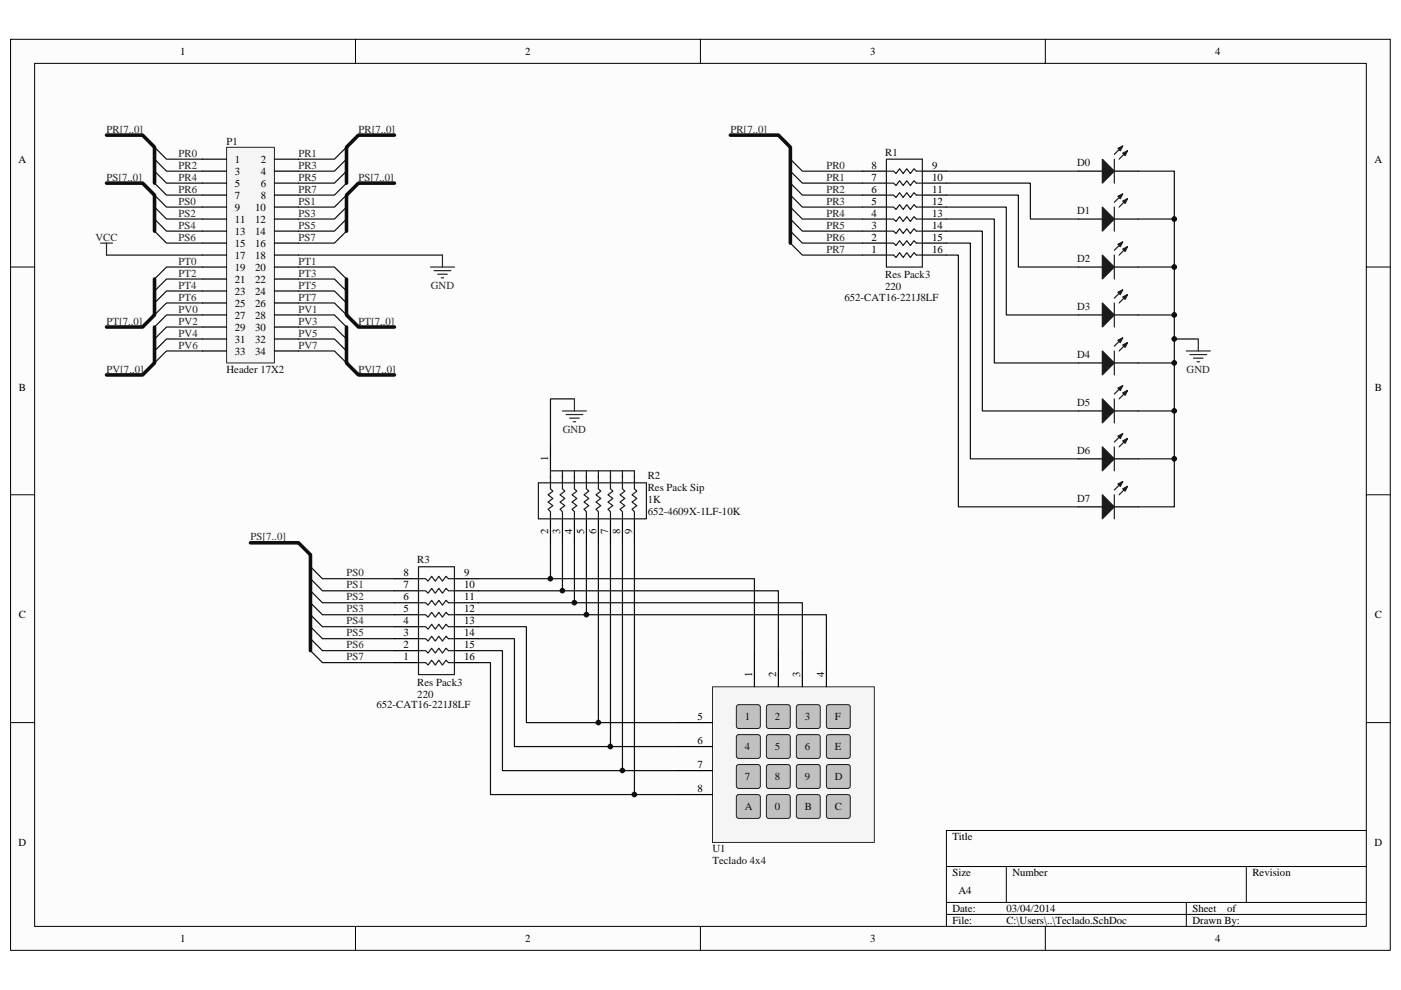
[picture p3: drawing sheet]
<svg xmlns="http://www.w3.org/2000/svg" width="297mm" height="210mm" viewBox="0 0 297 210" stroke-linecap="round" stroke-linejoin="round" font-family="sans-serif">
<path d="M2.3 8.4h292.5v193.2h-292.5z" fill="#fcfcfc"/>
<path d="M2.2 8.3h292.6v193.3h-292.6z" fill="none" stroke="#000" stroke-width=".21"/>
<path d="M7.4 13.5h282.3v183h-282.3z" fill="#fcfcfc"/>
<g fill="none" stroke="#000" stroke-width=".21">
<path d="M7.3 13.4h282.4v183.1h-282.4zM75.4 8.3v5.1M148.5 8.3v5.1M221.6 8.3v5.1M2.2 56.6h5.1M289.7 56.6h5.1M2.2 104.9h5.1M289.7 104.9h5.1M2.2 153.3h5.1M289.7 153.3h5.1M289.7 176.1h-89v20.4M75.4 196.5v5.1"/>
<path d="M148.5 196.5v5.1M200.7 183.8h89M200.7 191.4h89M200.7 194h89M213.4 183.8v7.6M221.6 196.5v5.1M251.5 191.4v5.1M264.2 183.8v7.6"/>
</g>
<path d="M151.1 145.7h34.3v33h-34.3z" fill="#f5f5f5"/>
<path d="M151.1 145.7h34.3v33h-34.3z" fill="none" stroke="#262626" stroke-width=".21"/>
<g fill="#c0c0c0" stroke="#1c1c1c" stroke-width=".21">
<path d="M175.3 149.7l.4-.2h4.3l.3 .5-.1 4.3-.4 .2-4.3-.1-.3-.4z" fill-rule="evenodd"/>
<path d="M175.3 156.1l.4-.3 4.3 .1 .3 .4-.1 4.3-.4 .3-4.3-.1-.3-.4z" fill-rule="evenodd"/>
<path d="M175.3 162.4l.4-.2h4.3l.3 .5-.1 4.3-.4 .2h-4.3l-.3-.5z" fill-rule="evenodd"/>
<path d="M175.3 168.8l.4-.3 4.3 .1 .3 .4-.1 4.3-.4 .3-4.3-.1-.3-.4z" fill-rule="evenodd"/>
<path d="M168.9 168.8l.5-.3 4.3 .1 .2 .4-.1 4.3-.4 .3-4.3-.1-.3-.4z" fill-rule="evenodd"/>
<path d="M168.9 162.4l.5-.2h4.3l.2 .5-.1 4.3-.4 .2h-4.3l-.3-.5z" fill-rule="evenodd"/>
<path d="M168.9 156.1l.5-.3 4.3 .1 .2 .4-.1 4.3-.4 .3-4.3-.1-.3-.4z" fill-rule="evenodd"/>
<path d="M168.9 149.7l.5-.2h4.3l.2 .5-.1 4.3-.4 .2-4.3-.1-.3-.4z" fill-rule="evenodd"/>
<path d="M162.6 168.8l.4-.3 4.3 .1 .3 .4-.1 4.3-.5 .3-4.3-.1-.2-.4z" fill-rule="evenodd"/>
<path d="M162.6 162.4l.4-.2h4.3l.3 .5-.1 4.3-.5 .2h-4.3l-.2-.5z" fill-rule="evenodd"/>
<path d="M162.6 156.1l.4-.3 4.3 .1 .3 .4-.1 4.3-.5 .3-4.3-.1-.2-.4z" fill-rule="evenodd"/>
<path d="M162.6 149.7l.4-.2h4.3l.3 .5-.1 4.3-.5 .2-4.3-.1-.2-.4z" fill-rule="evenodd"/>
<path d="M156.4 168.6l4.3-.1 .4 .3 .1 4.3-.3 .4-4.3 .1-.4-.3-.1-4.3z" fill-rule="evenodd"/>
<path d="M156.4 162.2h4.3l.4 .2 .1 4.3-.3 .5h-4.3l-.4-.2-.1-4.3z" fill-rule="evenodd"/>
<path d="M156.4 155.9l4.3-.1 .4 .3 .1 4.3-.3 .4-4.3 .1-.4-.3-.1-4.3z" fill-rule="evenodd"/>
<path d="M156.4 149.5h4.3l.4 .2 .1 4.3-.3 .4-4.3 .1-.4-.2-.1-4.3z" fill-rule="evenodd"/>
</g>
<g fill="none" stroke="#000" stroke-width=".25">
<path d="M228.6 36.3h5.1M236.3 36.3h5M228.6 46.5h5.1M228.6 56.6h5.1M236.3 46.5h5M236.3 56.6h5M228.6 66.8h5.1M228.6 77h5.1M236.3 66.8h5M236.3 77h5M228.6 87.2h5.1M228.6 97.3h5.1"/>
<path d="M236.3 87.2h5M236.3 97.3h5M228.6 107.5h5.1M236.3 107.5h5M160 138v7.6M165 138v7.6M170.1 138v7.6M175.2 138v7.6M143.4 153.3h7.6M143.4 158.3h7.6M143.4 163.4h7.6M143.4 168.5h7.6"/>
</g>
<g fill="none" stroke="#0e0e0e" stroke-width=".25">
<path d="M32.8 31.2l2.5 2.6h7.6M32.8 33.8l2.5 2.5h7.6M32.8 36.3l2.5 2.5h7.6M32.8 38.8l2.5 2.6h7.6M73.5 31.2l-2.6 2.6h-7.6M73.5 33.8l-2.6 2.5h-7.6M73.5 36.3l-2.6 2.5h-7.6M73.5 38.8l-2.6 2.6h-7.6M167.6 33.8l2.5 2.5h12.7M167.6 36.3l2.5 2.5h12.7M167.6 38.8l2.5 2.6h12.7M241.3 36.3h7.7v71.2h-7.7"/>
<path d="M22.6 54.1h20.3M32.8 41.4l2.5 2.5h7.6M32.8 43.9l2.5 2.6h7.6M32.8 46.5l2.5 2.5h7.6M32.8 49l2.5 2.6h7.6M42.9 59.2h-7.6l-2.5 2.5M42.9 56.6h-7.6l-2.5 2.6M63.3 59.2h7.6l2.6 2.5M63.3 56.6h7.6l2.6 2.6M63.3 54.1h30.5M73.5 41.4l-2.6 2.5h-7.6M73.5 43.9l-2.6 2.6h-7.6"/>
<path d="M73.5 46.5l-2.6 2.5h-7.6M73.5 49l-2.6 2.6h-7.6M167.6 41.4l2.5 2.5h12.7M167.6 43.9l2.5 2.6h12.7M167.6 46.5l2.5 2.5h12.7M167.6 49l2.5 2.6h12.7M167.6 51.6l2.5 2.5h12.7M241.3 56.6h7.7M241.3 46.5h7.7M42.9 64.3h-7.6l-2.5 2.5M42.9 61.7h-7.6l-2.5 2.6M42.9 74.4h-7.6l-2.5 2.6"/>
<path d="M42.9 71.9h-7.6l-2.5 2.5M42.9 69.4h-7.6l-2.5 2.5M42.9 66.8h-7.6l-2.5 2.6M63.3 64.3h7.6l2.6 2.5M63.3 61.7h7.6l2.6 2.6M63.3 74.4h7.6l2.6 2.6M63.3 71.9h7.6l2.6 2.5M63.3 69.4h7.6l2.6 2.5M63.3 66.8h7.6l2.6 2.6M241.3 77h7.7M241.3 66.8h7.7M249 71.9h5.1"/>
<path d="M121.8 84.6h-5.1v10.2M241.3 97.3h7.7M241.3 87.2h7.7M116.7 115.1v7.6M119.2 115.1v10.2M121.8 115.1v12.7M124.3 115.1v15.3M126.9 115.1v38.2M129.4 115.1v43.2M132 115.1v48.3M134.5 115.1v53.4M65.8 130.4l2.6 2.5h15.2"/>
<path d="M65.8 132.9l2.6 2.6h15.2M65.8 135.5l2.6 2.5h15.2M65.8 138l2.6 2.5h15.2M65.8 120.2l2.6 2.5h15.2M65.8 122.7l2.6 2.6h15.2M65.8 125.3l2.6 2.5h15.2M65.8 127.8l2.6 2.6h15.2M101.4 130.4h73.8v7.6M101.4 127.8h68.7v10.2M101.4 125.3h63.6v12.7"/>
</g>
<g fill="#0e0e0e" stroke="#0e0e0e" stroke-width=".21">
<circle cx="249" cy="71.9" r=".5"/>
<circle cx="249" cy="97.3" r=".5"/>
<circle cx="249" cy="87.1" r=".5"/>
<circle cx="249" cy="77" r=".5"/>
<circle cx="249" cy="66.8" r=".5"/>
<circle cx="249" cy="56.6" r=".5"/>
<circle cx="249" cy="46.5" r=".5"/>
<circle cx="134.5" cy="168.5" r=".5"/>
<circle cx="132" cy="163.4" r=".5"/>
<circle cx="129.4" cy="158.3" r=".49"/>
<circle cx="126.9" cy="153.3" r=".49"/>
<circle cx="124.3" cy="130.4" r=".49"/>
<circle cx="121.8" cy="127.8" r=".5"/>
<circle cx="119.2" cy="125.3" r=".5"/>
<circle cx="116.7" cy="122.7" r=".49"/>
</g>
<g fill="#1c1c1c" stroke="#1c1c1c" stroke-width=".25">
<path d="M233.7 33.8l2.6 2.5-2.6 2.5z"/>
<path d="M238 32.5l1.1-.5-.6 1z"/>
<path d="M237 31.5l1-.5-.5 1z"/>
<path d="M233.7 43.9l2.6 2.6-2.6 2.5z"/>
<path d="M238 42.7l1.1-.6-.6 1.1z"/>
<path d="M237 41.6l1-.5-.5 1z"/>
<path d="M233.7 54.1l2.6 2.5-2.6 2.6z"/>
<path d="M238 52.8l1.1-.5-.6 1z"/>
<path d="M237 51.8l1-.5-.5 1z"/>
<path d="M233.7 64.3l2.6 2.5-2.6 2.6z"/>
<path d="M238 63l1.1-.5-.6 1z"/>
<path d="M237 62l1-.5-.5 1z"/>
<path d="M233.7 74.4l2.6 2.6-2.6 2.5z"/>
<path d="M238 73.2l1.1-.5-.6 1z"/>
<path d="M237 72.2l1-.6-.5 1.1z"/>
<path d="M233.7 84.6l2.6 2.6-2.6 2.5z"/>
<path d="M238 83.3l1.1-.5-.6 1z"/>
<path d="M237 82.3l1-.5-.5 1z"/>
<path d="M233.7 94.8l2.6 2.5-2.6 2.6z"/>
<path d="M238 93.5l1.1-.5-.6 1z"/>
<path d="M237 92.5l1-.5-.5 1z"/>
<path d="M233.7 104.9l2.6 2.6-2.6 2.5z"/>
<path d="M238 103.7l1.1-.5-.6 1z"/>
<path d="M237 102.7l1-.5-.5 1z"/>
</g>
<g fill="none" stroke="#1c1c1c" stroke-width=".25">
<path d="M236.3 33.8v5M238 31l-1.7 1.7M239.1 32l-1.8 1.8M236.3 43.9v5.1M236.3 54.1v5.1M238 41.1l-1.7 1.8M238 51.3l-1.7 1.8M239.1 42.1l-1.8 1.8M239.1 52.3l-1.8 1.8M236.3 64.3v5.1M236.3 74.4v5.1M238 61.5l-1.7 1.7"/>
<path d="M238 71.6l-1.7 1.8M239.1 62.5l-1.8 1.8M239.1 72.7l-1.8 1.7M236.3 84.6v5.1M236.3 94.8v5.1M238 81.8l-1.7 1.8M238 92l-1.7 1.8M239.1 82.8l-1.8 1.8M239.1 93l-1.8 1.8M236.3 104.9v5.1M238 102.2l-1.7 1.7M239.1 103.2l-1.8 1.7"/>
</g>
<path d="M22.6 28.7h7.6l2.6 2.5v7.6M22.6 38.8h7.6l2.6 2.6v7.6M83.6 28.7h-7.6l-2.5 2.5v7.6M83.6 38.8h-7.6l-2.5 2.6v7.6M154.9 28.7h10.1l2.6 2.5v20.4M32.8 59.2v7.6l-2.6 2.6h-7.6M73.5 59.2v7.6l2.5 2.6h7.6M32.8 69.4v7.6l-2.6 2.5h-7.6M73.5 69.4v7.6l2.5 2.5h7.6M53.1 115.1h10.2l2.5 2.6v20.3" fill="none" stroke="#0e0e0e" stroke-width=".76"/>
<g fill="none" stroke="#262626" stroke-width=".25">
<path d="M21.3 51.6h2.6M22.6 51.6v2.5M91.3 56.6h5M92 57.4h3.6M92.8 58.2h2M93.6 58.9h.5M93.8 54.1v2.5M251.5 74.4h5.1M252.3 75.2h3.5M253 76h2.1M253.8 76.7h.5M254.1 71.9v2.5"/>
<path d="M119.2 87.2h5.1M120 87.9h3.6M120.8 88.7h2M121.5 89.5h.5M121.8 84.6v2.6"/>
</g>
<path d="M48.1 31.3h10.1v45.7h-10.1z" fill="#f5f5f5"/>
<path d="M48 31.2h10.2v45.8h-10.2z" fill="none" stroke="#262626" stroke-width=".21"/>
<g fill="none" stroke="#000" stroke-width=".25">
<path d="M42.9 33.8h5.1M42.9 36.3h5.1M42.9 38.8h5.1M58.2 33.8h5.1M58.2 36.3h5.1M58.2 38.8h5.1M182.8 36.3h5.1M182.8 38.8h5.1M195.6 36.3h5.1M195.6 38.8h5.1M42.9 41.4h5.1M42.9 43.9h5.1"/>
<path d="M42.9 46.5h5.1M42.9 49h5.1M42.9 51.6h5.1M42.9 54.1h5.1M42.9 56.6h5.1M42.9 59.2h5.1M58.2 41.4h5.1M58.2 43.9h5.1M58.2 46.5h5.1M58.2 49h5.1M58.2 51.6h5.1M58.2 54.1h5.1"/>
<path d="M58.2 56.6h5.1M58.2 59.2h5.1M182.8 41.4h5.1M182.8 43.9h5.1M182.8 46.5h5.1M182.8 49h5.1M182.8 51.6h5.1M182.8 54.1h5.1M195.6 41.4h5.1M195.6 43.9h5.1M195.6 46.5h5.1M195.6 49h5.1"/>
<path d="M195.6 51.6h5.1M195.6 54.1h5.1M42.9 61.7h5.1M42.9 64.3h5.1M42.9 66.8h5.1M42.9 69.4h5.1M42.9 71.9h5.1M42.9 74.4h5.1M58.2 61.7h5.1M58.2 64.3h5.1M58.2 66.8h5.1M58.2 69.4h5.1"/>
<path d="M58.2 71.9h5.1M58.2 74.4h5.1M116.7 94.8v5.1M116.7 110v5.1M119.2 110v5.1M121.8 110v5.1M124.3 110v5.1M126.9 110v5.1M129.4 110v5.1M132 110v5.1M134.5 110v5.1M83.6 138h5.1"/>
<path d="M83.6 135.5h5.1M83.6 132.9h5.1M83.6 130.4h5.1M83.6 127.8h5.1M83.6 125.3h5.1M83.6 122.7h5.1M96.3 138h5.1M96.3 135.5h5.1M96.3 132.9h5.1M96.3 130.4h5.1M96.3 127.8h5.1M96.3 125.3h5.1"/>
<path d="M96.3 122.7h5.1M83.6 140.5h5.1M96.3 140.5h5.1"/>
</g>
<g fill="none" stroke="#1c1c1c" stroke-width=".25">
<path d="M187.9 33.8h7.7v22.8h-7.7zM187.9 38.8h1.6l.5 .5 .7-1 .8 1 .8-1 .7 1 .8-1 .5 .5h1.3M187.9 36.3h1.6l.5 .5 .7-1 .8 1 .8-1 .7 1 .8-1 .5 .5h1.3M187.9 54.1h1.6l.5 .5 .7-1 .8 1 .8-1 .7 1 .8-1 .5 .5h1.3M187.9 51.6h1.6l.5 .5 .7-1 .8 1 .8-1 .7 1 .8-1 .5 .5h1.3M187.9 49h1.6l.5 .5 .7-1 .8 1 .8-1 .7 1 .8-1 .5 .5h1.3M187.9 46.5h1.6l.5 .5 .7-1 .8 1 .8-1 .7 1 .8-1 .5 .5h1.3M187.9 43.9h1.6l.5 .5 .7-1 .8 1 .8-1 .7 1 .8-1 .5 .5h1.3M187.9 41.4h1.6l.5 .5 .7-1 .8 1 .8-1 .7 1 .8-1 .5 .5h1.3M119.2 99.9v3.8l.6 .5-1.1 .7 1.1 .8-1.1 .8 1.1 .8-1.1 .7 .5 .5v1.5M121.8 99.9v3.8l.5 .5-1 .7 1 .8-1 .8 1 .8-1 .7 .5 .5v1.5M124.3 99.9v3.8l.5 .5-1 .7 1 .8-1 .8 1 .8-1 .7 .5 .5v1.5"/>
<path d="M126.9 99.9v3.8l.5 .5-1 .7 1 .8-1 .8 1 .8-1 .7 .5 .5v1.5M129.4 99.9v3.8l.5 .5-1 .7 1 .8-1 .8 1 .8-1 .7 .5 .5v1.5M132 99.9v3.8l.5 .5-1 .7 1 .8-1 .8 1 .8-1 .7 .5 .5v1.5M114.1 102.4h23v7.6h-23zM116.7 110v-1.5l-.5-.5 1-.7-1-.8 1-.8-1-.8 1-.7-.5-.5v-3.8h17.8v3.8l.5 .5-1 .7 1 .8-1 .8 1 .8-1 .7 .5 .5v1.5M88.7 120.2h7.6v22.9h-7.6zM88.7 138h1.6l.5 .5 .7-1 .8 1 .7-1 .8 1 .8-1 .5 .5h1.2M88.7 135.5h1.6l.5 .5 .7-1 .8 1 .7-1 .8 1 .8-1 .5 .5h1.2M88.7 132.9h1.6l.5 .5 .7-1 .8 1 .7-1 .8 1 .8-1 .5 .5h1.2M88.7 130.4h1.6l.5 .5 .7-1 .8 1 .7-1 .8 1 .8-1 .5 .5h1.2M88.7 127.8h1.6l.5 .6 .7-1.1 .8 1.1 .7-1.1 .8 1.1 .8-1.1 .5 .5h1.2M88.7 125.3h1.6l.5 .5 .7-1 .8 1 .7-1 .8 1 .8-1 .5 .5h1.2"/>
<path d="M88.7 122.7h1.6l.5 .6 .7-1.1 .8 1.1 .7-1.1 .8 1.1 .8-1.1 .5 .5h1.2M88.7 140.5h1.6l.5 .6 .7-1.1 .8 1.1 .7-1.1 .8 1.1 .8-1.1 .5 .5h1.2"/>
</g>
<g fill="none" stroke="#0e0e0e" stroke-width=".25">
<path d="M200.7 38.8h17.8v7.7h10.1M200.7 36.3h27.9M200.7 41.4h15.2v15.2h12.7M200.7 43.9h12.7v22.9h15.2M200.7 46.5h10.1v30.5h17.8M200.7 51.6h5v45.7h22.9M200.7 49h7.6v38.2h20.3M200.7 54.1h2.5v53.4h25.4M101.4 122.7h58.6v15.3M101.4 135.5h7.7v22.8h34.3M101.4 138h5.1v25.4h36.9M101.4 132.9h10.2v20.4h31.8"/>
<path d="M101.4 140.5h2.6v28h39.4"/>
</g>
<g font-size="2.3">
<text x="38.2" y="11.7">1</text>
<text x="111.4" y="11.7">2</text>
<text x="184.5" y="11.7">3</text>
<text x="257.6" y="11.7">4</text>
<text x="4" y="34.5">A</text>
<text x="49.8" y="34.5">1</text>
<text x="55.3" y="34.5">2</text>
<text x="184.8" y="35.8">8</text>
<text x="197.6" y="35.8">9</text>
<text x="291.4" y="34.5">A</text>
<text x="49.8" y="37.1">3</text>
<text x="49.8" y="39.6">5</text>
<text x="55.3" y="37.1">4</text>
<text x="55.3" y="39.6">6</text>
<text x="184.8" y="40.9">6</text>
<text x="184.8" y="38.4">7</text>
<text x="197.6" y="40.9">11</text>
<text x="197.6" y="38.4">10</text>
<text x="49.8" y="42.2">7</text>
<text x="49.8" y="44.7">9</text>
<text x="49.8" y="47.2">11</text>
<text x="54.1" y="44.7">10</text>
<text x="54.1" y="47.2">12</text>
<text x="55.3" y="42.2">8</text>
<text x="184.8" y="46">4</text>
<text x="184.8" y="43.4">5</text>
<text x="197.6" y="46">13</text>
<text x="197.6" y="43.4">12</text>
<text x="49.8" y="49.8">13</text>
<text x="49.8" y="52.3">15</text>
<text x="54.1" y="49.8">14</text>
<text x="54.1" y="52.3">16</text>
<text x="184.8" y="53.6">1</text>
<text x="184.8" y="51.1">2</text>
<text x="184.8" y="48.5">3</text>
<text x="197.6" y="53.6">16</text>
<text x="197.6" y="51.1">15</text>
<text x="197.6" y="48.5">14</text>
<text x="49.8" y="54.9">17</text>
<text x="49.8" y="57.4">19</text>
<text x="49.8" y="60">21</text>
<text x="54.1" y="54.9">18</text>
<text x="54.1" y="57.4">20</text>
<text x="54.1" y="60">22</text>
<text x="49.8" y="62.5">23</text>
<text x="49.8" y="65">25</text>
<text x="54.1" y="62.5">24</text>
<text x="54.1" y="65">26</text>
<text x="49.8" y="67.6">27</text>
<text x="49.8" y="70.1">29</text>
<text x="54.1" y="67.6">28</text>
<text x="54.1" y="70.1">30</text>
<text x="49.8" y="72.7">31</text>
<text x="49.8" y="75.2">33</text>
<text x="54.1" y="72.7">32</text>
<text x="54.1" y="75.2">34</text>
<text x="4" y="82.8">B</text>
<text x="291.5" y="82.8">B</text>
<text x="116.2" y="97.9" transform="rotate(-90 116.2 97.9)">1</text>
<text x="116.2" y="113.2" transform="rotate(-90 116.2 113.2)">2</text>
<text x="118.8" y="113.2" transform="rotate(-90 118.8 113.2)">3</text>
<text x="121.3" y="113.2" transform="rotate(-90 121.3 113.2)">4</text>
<text x="123.8" y="113.2" transform="rotate(-90 123.8 113.2)">5</text>
<text x="126.4" y="113.2" transform="rotate(-90 126.4 113.2)">6</text>
<text x="128.9" y="113.2" transform="rotate(-90 128.9 113.2)">7</text>
<text x="131.5" y="113.2" transform="rotate(-90 131.5 113.2)">8</text>
<text x="134" y="113.2" transform="rotate(-90 134 113.2)">9</text>
<text x="85.6" y="124.8">7</text>
<text x="85.6" y="122.3">8</text>
<text x="98.4" y="124.8">10</text>
<text x="98.4" y="122.3">9</text>
<text x="4" y="131.2">C</text>
<text x="85.6" y="129.9">5</text>
<text x="85.6" y="127.4">6</text>
<text x="98.4" y="129.9">12</text>
<text x="98.4" y="127.4">11</text>
<text x="291.5" y="131.2">C</text>
<text x="85.6" y="137.5">2</text>
<text x="85.6" y="135">3</text>
<text x="85.6" y="132.4">4</text>
<text x="98.4" y="137.5">15</text>
<text x="98.4" y="135">14</text>
<text x="98.4" y="132.4">13</text>
<text x="85.6" y="140.1">1</text>
<text x="98.4" y="140.1">16</text>
<text x="159.5" y="143.6" transform="rotate(-90 159.5 143.6)">1</text>
<text x="164.5" y="143.6" transform="rotate(-90 164.5 143.6)">2</text>
<text x="169.6" y="143.6" transform="rotate(-90 169.6 143.6)">3</text>
<text x="174.7" y="143.6" transform="rotate(-90 174.7 143.6)">4</text>
<text x="147.9" y="152.8">5</text>
<text x="147.9" y="157.9">6</text>
<text x="147.9" y="163">7</text>
<text x="147.9" y="168">8</text>
<text x="4" y="179.5">D</text>
<text x="201.9" y="178.2">Title</text>
<text x="291.4" y="179.5">D</text>
<text x="201.9" y="185.8">Size</text>
<text x="214.6" y="185.8">Number</text>
<text x="265.5" y="185.8">Revision</text>
<text x="203.2" y="189.7">A4</text>
<text x="201.9" y="193.5">Date:</text>
<text x="201.9" y="196">File:</text>
<text x="213.4" y="193.5">03/04/2014</text>
<text x="213.4" y="196">C:\Users\..\Teclado.SchDoc</text>
<text x="252.8" y="193.5">Sheet</text>
<text x="252.8" y="196">Drawn By:</text>
<text x="260.2" y="193.5">of</text>
<text x="38.2" y="199.8">1</text>
<text x="111.4" y="199.8">2</text>
<text x="184.5" y="199.8">3</text>
<text x="257.6" y="199.8">4</text>
</g>
<g font-size="2.3" fill="#262626">
<text x="22.6" y="28.2">PR[7..0]</text>
<text x="76" y="28.2">PR[7..0]</text>
<text x="154.9" y="28.2">PR[7..0]</text>
<text x="37.9" y="33.3">PR0</text>
<text x="37.9" y="35.8">PR2</text>
<text x="63.3" y="33.3">PR1</text>
<text x="63.3" y="35.8">PR3</text>
<text x="175.2" y="35.8">PR0</text>
<text x="22.6" y="38.4">PS[7..0]</text>
<text x="37.9" y="38.4">PR4</text>
<text x="37.9" y="40.9">PR6</text>
<text x="63.3" y="38.4">PR5</text>
<text x="63.3" y="40.9">PR7</text>
<text x="76" y="38.4">PS[7..0]</text>
<text x="175.2" y="38.4">PR1</text>
<text x="175.2" y="40.9">PR2</text>
<text x="37.9" y="43.4">PS0</text>
<text x="37.9" y="46">PS2</text>
<text x="63.3" y="43.4">PS1</text>
<text x="63.3" y="46">PS3</text>
<text x="175.2" y="43.4">PR3</text>
<text x="175.2" y="46">PR4</text>
<text x="20.2" y="51.1">VCC</text>
<text x="37.9" y="48.5">PS4</text>
<text x="37.9" y="51.1">PS6</text>
<text x="63.3" y="48.5">PS5</text>
<text x="63.3" y="51.1">PS7</text>
<text x="175.2" y="48.5">PR5</text>
<text x="175.2" y="51.1">PR6</text>
<text x="175.2" y="53.6">PR7</text>
<text x="37.9" y="56.2">PT0</text>
<text x="37.9" y="58.7">PT2</text>
<text x="63.3" y="56.2">PT1</text>
<text x="63.3" y="58.7">PT3</text>
<text x="37.9" y="61.2">PT4</text>
<text x="37.9" y="63.8">PT6</text>
<text x="63.3" y="61.2">PT5</text>
<text x="63.3" y="63.8">PT7</text>
<text x="91.3" y="61.2">GND</text>
<text x="22.6" y="68.9">PT[7..0]</text>
<text x="37.9" y="66.3">PV0</text>
<text x="37.9" y="68.9">PV2</text>
<text x="37.9" y="71.4">PV4</text>
<text x="63.3" y="66.3">PV1</text>
<text x="63.3" y="68.9">PV3</text>
<text x="63.3" y="71.4">PV5</text>
<text x="76" y="68.9">PT[7..0]</text>
<text x="37.9" y="74">PV6</text>
<text x="63.3" y="74">PV7</text>
<text x="22.6" y="79">PV[7..0]</text>
<text x="76" y="79">PV[7..0]</text>
<text x="251.6" y="79">GND</text>
<text x="119.3" y="91.8">GND</text>
<text x="53.1" y="114.6">PS[7..0]</text>
<text x="73.5" y="122.3">PS0</text>
<text x="73.5" y="124.8">PS1</text>
<text x="73.5" y="127.4">PS2</text>
<text x="73.5" y="129.9">PS3</text>
<text x="73.5" y="132.4">PS4</text>
<text x="73.5" y="135">PS5</text>
<text x="73.5" y="137.5">PS6</text>
<text x="73.5" y="140.1">PS7</text>
</g>
<g font-size="2.3" fill="#0e0e0e">
<text x="48" y="30.7">P1</text>
<text x="187.7" y="33">R1</text>
<text x="228.4" y="35.3">D0</text>
<text x="228.4" y="45.5">D1</text>
<text x="187.7" y="58.9">Res Pack3</text>
<text x="228.4" y="55.6">D2</text>
<text x="179" y="63.8">652-CAT16-221J8LF</text>
<text x="187.7" y="61.5">220</text>
<text x="228.4" y="65.8">D3</text>
<text x="228.4" y="76">D4</text>
<text x="48" y="79">Header 17X2</text>
<text x="228.4" y="86.2">D5</text>
<text x="137.3" y="101.7">R2</text>
<text x="228.4" y="96.3">D6</text>
<text x="137.3" y="106.8">1K</text>
<text x="137.3" y="104.2">Res Pack Sip</text>
<text x="228.4" y="106.5">D7</text>
<text x="137.3" y="109.3">652-4609X-1LF-10K</text>
<text x="88.5" y="119.5">R3</text>
<text x="88.5" y="148">220</text>
<text x="88.5" y="145.4">Res Pack3</text>
<text x="79.8" y="150.2">652-CAT16-221J8LF</text>
<text x="157.9" y="152.8">1</text>
<text x="164.3" y="152.8">2</text>
<text x="170.6" y="152.8">3</text>
<text x="177" y="152.8">F</text>
<text x="157.9" y="159.1">4</text>
<text x="164.3" y="159.1">5</text>
<text x="170.6" y="159.1">6</text>
<text x="177" y="159.1">E</text>
<text x="157.9" y="165.5">7</text>
<text x="164.3" y="165.5">8</text>
<text x="170.6" y="165.5">9</text>
<text x="177" y="165.5">D</text>
<text x="157.9" y="171.9">A</text>
<text x="164.3" y="171.9">0</text>
<text x="170.6" y="171.9">B</text>
<text x="177" y="171.9">C</text>
<text x="151.1" y="180.7">U1</text>
<text x="151.1" y="183.3">Teclado 4x4</text>
</g>
</svg>
